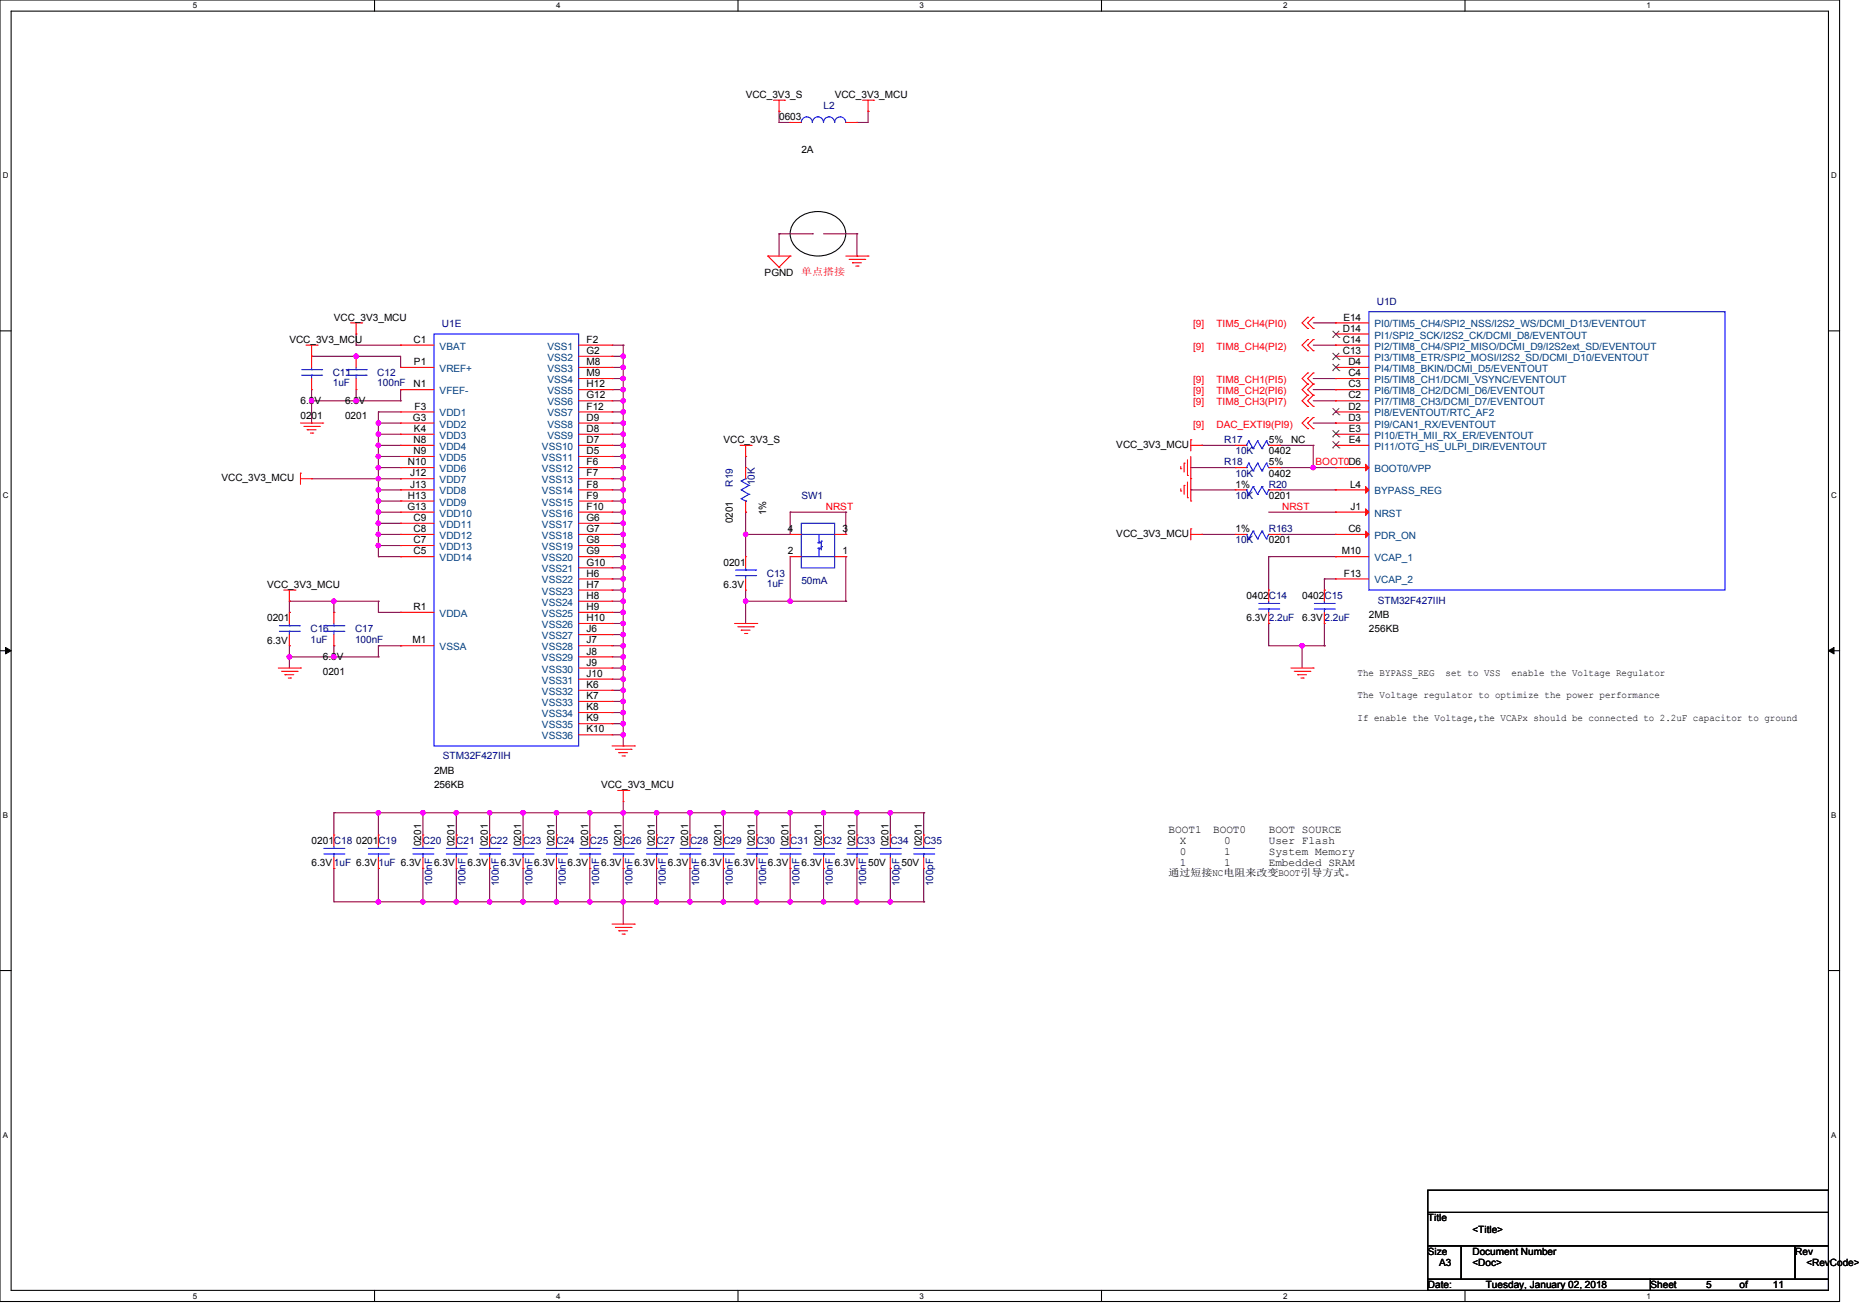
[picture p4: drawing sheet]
<svg xmlns="http://www.w3.org/2000/svg" width="297mm" height="210mm" viewBox="0 0 297 210" stroke-linecap="round" stroke-linejoin="round" font-family="sans-serif">
<path d="M0 0h293.9v207.8h-293.9zM1.8 1.8h290.3v204.3h-290.3z" fill="none" stroke="#000" stroke-width=".17"/>
<g fill="#fff">
<path d="M30.8 .2h.7v1.4h-.7z"/>
<path d="M30.8 206.2h.7v1.5h-.7z"/>
</g>
<path d="M59.8 0v1.8M59.8 206.1v1.7" fill="none" stroke="#000" stroke-width=".17"/>
<g fill="#fff">
<path d="M88.9 .2h.7v1.4h-.7z"/>
<path d="M88.9 206.2h.7v1.5h-.7z"/>
</g>
<path d="M117.9 0v1.8M117.9 206.1v1.7" fill="none" stroke="#000" stroke-width=".17"/>
<g fill="#fff">
<path d="M146.9 .2h.7v1.4h-.7z"/>
<path d="M146.9 206.2h.7v1.5h-.7z"/>
</g>
<path d="M176 0v1.8M176 206.1v1.7" fill="none" stroke="#000" stroke-width=".17"/>
<g fill="#fff">
<path d="M205 .2h.7v1.4h-.7z"/>
<path d="M205 206.2h.7v1.5h-.7z"/>
</g>
<path d="M234.1 0v1.8M234.1 206.1v1.7" fill="none" stroke="#000" stroke-width=".17"/>
<g fill="#fff">
<path d="M263.1 .2h.7v1.4h-.7z"/>
<path d="M263.1 206.2h.7v1.5h-.7z"/>
<path d="M.4 27.3h1v1.4h-1z"/>
<path d="M292.6 27.3h.9v1.4h-.9z"/>
<path d="M.4 78.4h1v1.4h-1z"/>
<path d="M292.6 78.4h.9v1.4h-.9z"/>
</g>
<path d="M0 52.8h1.8M292.1 52.8h1.8" fill="none" stroke="#000" stroke-width=".17"/>
<g fill="#fff">
<path d="M.4 129.4h.9v1.5h-.9z"/>
<path d="M292.6 129.4h.8v1.5h-.8z"/>
</g>
<path d="M0 103.9h1.8M292.1 103.9h1.8" fill="none" stroke="#000" stroke-width=".17"/>
<path d="M.9 103.4l.9 .5-.9 .5zM292.1 103.9l.9-.5v1z" fill="#000" stroke="#000" stroke-width=".16"/>
<g fill="#fff">
<path d="M.4 180.5h.9v1.4h-.9z"/>
<path d="M292.6 180.5h.8v1.4h-.8z"/>
</g>
<path d="M127 35.3a5 5 0 0 1 7.8 .7 3.3 3.3 0 0 1-2.4 4.6 4.9 4.9 0 0 1-5.8-1.9 2.95 2.95 0 0 1 .4-3.4zM0 155h1.8M292.1 155h1.8M228.1 190.1h64v3.5h-64zM228.1 193.6h64v5.4h-64zM228.1 199h5.3v5.3h-5.3zM233.4 199h53.4v5.3h-53.4zM286.8 199h5.3v5.3h-5.3zM228.1 204.3h35.6v1.8h-35.6zM263.7 204.3h28.4v1.8h-28.4z" fill="none" stroke="#000" stroke-width=".17"/>
<g fill="none" stroke="#800040" stroke-width=".17">
<path d="M124.5 17.8h.1M124.5 19.6h.1M124.5 17.8v1.8M124.5 19.6h1.7M136.9 19.6h.1M138.7 17.8h.1M138.7 17.8v1.8h-1.8M124.5 37.3h.1M124.5 37.3v3.6M124.5 37.3h5.3M129.8 37.3h.1M131.6 37.3h5.3"/>
<path d="M136.9 37.3h.1M136.9 37.3v3.6M49.8 56.9h14.2v1.8M56.9 55.1h.1M56.9 56.9h.1M56.9 53.3v1.8M56.9 55.1h7.1M64 55.1h.1M64 58.7h.1M97.8 55.1h1.8M97.8 56.9h1.8M97.8 58.7h1.8"/>
<path d="M99.6 55.1h.1M99.6 56.9h.1M99.6 58.7h.1M99.6 55.1v64M136.9 40.9h.1M209.8 55.1h3.6M209.8 51.6h3.6M213.4 55.1h.1M213.4 51.6h.1M49.8 67.6h.1M49.8 64h.1M49.8 76.5h14.2"/>
<path d="M49.8 62.2v5.4M49.8 64h14.2M56.9 64h.1M56.9 62.2v1.8M60.5 65.8h.1M60.5 67.6h.1M60.5 76.5h.1M60.5 78.2h.1M60.5 69.3h.1M60.5 71.1h.1M60.5 72.9h.1M60.5 74.7h.1"/>
<path d="M60.5 65.8h3.5M60.5 65.8v23.1M60.5 67.6h3.5M60.5 69.3h3.5M60.5 71.1h3.5M60.5 72.9h3.5M60.5 74.7h3.5M60.5 78.2h3.5M64 76.5h.1M64 62.2h.1M64 64h.1M64 62.2v1.8"/>
<path d="M97.8 65.8h1.8M97.8 76.5h1.8M97.8 67.6h1.8M97.8 69.3h1.8M97.8 71.1h1.8M97.8 72.9h1.8M97.8 74.7h1.8M97.8 78.2h1.8M97.8 64h1.8M97.8 60.5h1.8M97.8 62.2h1.8M99.6 60.5h.1"/>
<path d="M99.6 62.2h.1M99.6 64h.1M99.6 65.8h.1M99.6 67.6h.1M99.6 69.3h.1M99.6 71.1h.1M99.6 72.9h.1M99.6 74.7h.1M99.6 76.5h.1M99.6 78.2h.1M119.1 72.9h.1M119.1 72.9v1.8"/>
<path d="M190.2 78.2h.1M190.2 74.7h.1M190.2 74.7h7.2M190.2 78.2h7.2M192 71.1h.1M192 71.1h5.4M204.5 71.1h.1M204.5 71.1h5.3M204.5 74.7h8.9M204.5 78.2h8.9M209.8 74.7h.1M209.8 71.1h.1"/>
<path d="M209.8 67.6h3.6M209.8 64h3.6M209.8 60.5h3.6M209.8 62.2h3.6M209.8 71.1v3.6M213.4 78.2h.1M213.4 74.7h.1M213.4 67.6h.1M213.4 64h.1M213.4 62.2h.1M213.4 60.5h.1M46.2 96h.1"/>
<path d="M46.2 97.8h.1M46.2 96v1.8M46.2 96h14.3M53.3 96h.1M53.3 97.8h.1M53.3 96v1.8M60.5 80h.1M60.5 81.8h.1M60.5 83.6h.1M60.5 85.3h.1M60.5 87.1h.1M60.5 88.9h.1"/>
<path d="M60.5 96h.1M60.5 96v1.8h3.5M60.5 88.9h3.5M60.5 80h3.5M60.5 81.8h3.5M60.5 83.6h3.5M60.5 85.3h3.5M60.5 87.1h3.5M64 88.9h.1M64 97.8h.1M97.8 88.9h1.8M97.8 80h1.8"/>
<path d="M97.8 81.8h1.8M97.8 83.6h1.8M97.8 85.3h1.8M97.8 87.1h1.8M97.8 96h1.8M97.8 97.8h1.8M97.8 90.7h1.8M97.8 92.5h1.8M97.8 94.2h1.8M97.8 99.6h1.8M99.6 80h.1M99.6 81.8h.1"/>
<path d="M99.6 83.6h.1M99.6 85.3h.1M99.6 87.1h.1M99.6 88.9h.1M99.6 90.7h.1M99.6 92.5h.1M99.6 94.2h.1M99.6 96h.1M99.6 97.8h.1M99.6 99.6h.1M119.1 85.3h.1M119.1 81.8h.1"/>
<path d="M119.1 96h.1M119.1 96h16M119.1 81.8v7.1M119.1 94.2v5.4M126.2 81.8h.1M126.2 96h.1M126.2 81.8h8.9M126.2 81.8v3.5h-7.1M126.2 88.9v7.1M135.1 81.8h.1M135.1 85.3h.1M135.1 96h.1"/>
<path d="M135.1 88.9h.1M135.1 81.8v3.5M135.1 88.9v7.1M192 85.3h.1M192 85.3h5.4M202.7 99.6h.1M202.7 88.9h.1M202.7 88.9h10.7M202.7 81.8h10.7M202.7 99.6v3.5h8.9M202.7 88.9v5.3M204.5 85.3h8.9"/>
<path d="M211.6 92.5h.1M211.6 94.2h.1M211.6 92.5h1.8M211.6 92.5v1.7M211.6 99.6v3.5M213.4 88.9h.1M213.4 85.3h.1M213.4 81.8h.1M46.2 104.9h.1M46.2 103.1h.1M46.2 103.1v3.6M46.2 104.9h14.3"/>
<path d="M53.3 104.9h.1M53.3 103.1h.1M53.3 103.1v1.8M60.5 103.1h.1M60.5 104.9h.1M60.5 103.1v1.8M60.5 103.1h3.5M64 103.1h.1M97.8 104.9h1.8M97.8 103.1h1.8M97.8 101.3h1.8M97.8 106.7h1.8"/>
<path d="M97.8 108.5h1.8M97.8 110.2h1.8M97.8 112h1.8M97.8 113.8h1.8M97.8 115.6h1.8M97.8 117.3h1.8M99.6 101.3h.1M99.6 103.1h.1M99.6 104.9h.1M99.6 106.7h.1M99.6 108.5h.1M99.6 110.2h.1"/>
<path d="M99.6 112h.1M99.6 113.8h.1M99.6 115.6h.1M99.6 117.3h.1M99.6 119.1h.1M208 103.1h.1M208 103.1v3.6M211.6 103.1h.1M53.3 129.8h.1M53.3 138.7h.1M53.3 129.8v3.5M53.3 138.7v5.3h94.3"/>
<path d="M53.3 129.8h94.3M60.5 129.8h.1M60.5 138.7h.1M60.5 129.8v3.5M60.5 138.7v5.3M67.6 129.8h.1M67.6 138.7h.1M67.6 129.8v3.5M67.6 138.7v5.3M72.9 129.8h.1M72.9 133.3h.1M72.9 129.8v3.5"/>
<path d="M72.9 138.7v5.3M78.2 129.8h.1M78.2 138.7h.1M78.2 129.8v3.5M78.2 138.7v5.3M83.6 129.8h.1M83.6 138.7h.1M83.6 129.8v3.5M83.6 138.7v5.3M88.9 129.8h.1M88.9 138.7h.1M88.9 129.8v3.5"/>
<path d="M88.9 138.7v5.3M94.2 129.8h.1M94.2 138.7h.1M94.2 129.8v3.5M94.2 138.7v5.3M99.6 129.8h.1M99.6 133.3h.1M99.6 138.7h.1M99.6 128v5.3M99.6 138.7v8.9M104.9 129.8h.1M104.9 138.7h.1"/>
<path d="M104.9 129.8v3.5M104.9 138.7v5.3M110.2 129.8h.1M110.2 138.7h.1M110.2 129.8v3.5M110.2 138.7v5.3M115.6 129.8h.1M115.6 138.7h.1M115.6 129.8v3.5M115.6 138.7v5.3M120.9 129.8h.1M120.9 138.7h.1"/>
<path d="M120.9 129.8v3.5M120.9 138.7v5.3M126.2 129.8h.1M126.2 138.7h.1M126.2 129.8v3.5M126.2 138.7v5.3M131.6 129.8h.1M131.6 138.7h.1M131.6 129.8v3.5M131.6 138.7v5.3M136.9 129.8h.1M136.9 138.7h.1"/>
<path d="M136.9 129.8v3.5M136.9 138.7v5.3M142.2 138.7h.1M142.2 129.8h.1M142.2 129.8v3.5M142.2 138.7v5.3M147.6 129.8h.1M147.6 129.8v3.5M147.6 138.7v5.3M60.5 144h.1M67.6 144h.1M72.9 144h.1"/>
<path d="M78.2 144h.1M83.6 144h.1M88.9 144h.1M94.2 144h.1M99.6 144h.1M104.9 144h.1M110.2 144h.1M120.9 144h.1M126.2 144h.1M131.6 144h.1M136.9 144h.1M147.6 144h.1"/>
</g>
<g fill="#f0f" stroke="#f0f" stroke-width=".17">
<circle cx="56.9" cy="56.9" r=".35"/>
<circle cx="60.4" cy="67.6" r=".35"/>
<circle cx="60.4" cy="76.4" r=".35"/>
<circle cx="60.4" cy="69.3" r=".35"/>
<circle cx="60.4" cy="71.1" r=".35"/>
<circle cx="60.4" cy="72.9" r=".35"/>
<circle cx="60.4" cy="74.7" r=".35"/>
<circle cx="60.4" cy="78.2" r=".35"/>
<circle cx="60.4" cy="80" r=".35"/>
<circle cx="60.4" cy="81.8" r=".35"/>
<circle cx="60.4" cy="83.6" r=".35"/>
<circle cx="60.4" cy="85.3" r=".35"/>
<circle cx="60.4" cy="87.1" r=".35"/>
<circle cx="49.8" cy="64" r=".35"/>
<circle cx="56.9" cy="64" r=".35"/>
<circle cx="46.2" cy="104.9" r=".35"/>
<circle cx="53.3" cy="96" r=".35"/>
<circle cx="53.3" cy="104.9" r=".35"/>
<circle cx="99.6" cy="56.9" r=".35"/>
<circle cx="99.6" cy="58.7" r=".35"/>
<circle cx="99.6" cy="60.4" r=".35"/>
<circle cx="99.6" cy="62.2" r=".35"/>
<circle cx="99.6" cy="64" r=".35"/>
<circle cx="99.6" cy="65.8" r=".35"/>
<circle cx="99.6" cy="67.6" r=".35"/>
<circle cx="99.6" cy="69.3" r=".35"/>
<circle cx="99.6" cy="71.1" r=".35"/>
<circle cx="99.6" cy="72.9" r=".35"/>
<circle cx="99.6" cy="74.7" r=".35"/>
<circle cx="99.6" cy="76.4" r=".35"/>
<circle cx="99.6" cy="78.2" r=".35"/>
<circle cx="99.6" cy="80" r=".35"/>
<circle cx="99.6" cy="81.8" r=".35"/>
<circle cx="99.6" cy="83.6" r=".35"/>
<circle cx="99.6" cy="85.3" r=".35"/>
<circle cx="99.6" cy="87.1" r=".35"/>
<circle cx="99.6" cy="88.9" r=".35"/>
<circle cx="99.6" cy="90.7" r=".35"/>
<circle cx="99.6" cy="92.5" r=".35"/>
<circle cx="99.6" cy="94.2" r=".35"/>
<circle cx="99.6" cy="96" r=".35"/>
<circle cx="99.6" cy="97.8" r=".35"/>
<circle cx="99.6" cy="99.6" r=".35"/>
<circle cx="99.6" cy="101.3" r=".35"/>
<circle cx="99.6" cy="103.1" r=".35"/>
<circle cx="99.6" cy="104.9" r=".35"/>
<circle cx="99.6" cy="106.7" r=".35"/>
<circle cx="99.6" cy="108.5" r=".35"/>
<circle cx="99.6" cy="110.2" r=".35"/>
<circle cx="99.6" cy="112" r=".35"/>
<circle cx="99.6" cy="113.8" r=".35"/>
<circle cx="99.6" cy="115.6" r=".35"/>
<circle cx="99.6" cy="117.3" r=".35"/>
<circle cx="60.4" cy="144" r=".35"/>
<circle cx="60.4" cy="129.8" r=".35"/>
<circle cx="67.6" cy="129.8" r=".35"/>
<circle cx="72.9" cy="129.8" r=".35"/>
<circle cx="78.2" cy="129.8" r=".35"/>
<circle cx="83.6" cy="129.8" r=".35"/>
<circle cx="88.9" cy="129.8" r=".35"/>
<circle cx="94.2" cy="129.8" r=".35"/>
<circle cx="99.6" cy="129.8" r=".35"/>
<circle cx="104.9" cy="129.8" r=".35"/>
<circle cx="110.2" cy="129.8" r=".35"/>
<circle cx="115.6" cy="129.8" r=".35"/>
<circle cx="120.9" cy="129.8" r=".35"/>
<circle cx="126.2" cy="129.8" r=".35"/>
<circle cx="131.6" cy="129.8" r=".35"/>
<circle cx="67.6" cy="144" r=".35"/>
<circle cx="72.9" cy="144" r=".35"/>
<circle cx="78.2" cy="144" r=".35"/>
<circle cx="83.6" cy="144" r=".35"/>
<circle cx="88.9" cy="144" r=".35"/>
<circle cx="94.2" cy="144" r=".35"/>
<circle cx="142.2" cy="144" r=".35"/>
<circle cx="136.9" cy="129.8" r=".35"/>
<circle cx="142.2" cy="129.8" r=".35"/>
<circle cx="104.9" cy="144" r=".35"/>
<circle cx="115.6" cy="144" r=".35"/>
<circle cx="110.2" cy="144" r=".35"/>
<circle cx="120.9" cy="144" r=".35"/>
<circle cx="131.6" cy="144" r=".35"/>
<circle cx="126.2" cy="144" r=".35"/>
<circle cx="136.9" cy="144" r=".35"/>
<circle cx="99.6" cy="144" r=".35"/>
<circle cx="208" cy="103.1" r=".35"/>
<circle cx="209.8" cy="74.7" r=".35"/>
<circle cx="119.1" cy="85.3" r=".35"/>
<circle cx="119.1" cy="96" r=".35"/>
<circle cx="126.2" cy="96" r=".35"/>
</g>
<g fill="none" stroke="#f00" stroke-width=".17">
<path d="M123.6 16h1.7M124.5 17.8h.1M124.5 16v1.8M125.3 16h.1M126.2 19.6h.1M126.2 19.6h1.8M135.1 19.6h1.8M136.9 19.6h.1M137.8 16h1.8M138.7 17.8h.1M138.7 16v1.8M139.6 16h.1"/>
<path d="M48.9 55.1h1.8M49.8 56.9h.1M49.8 55.1v3.6M50.7 55.1h.1M56 51.6h1.8M56.9 53.3h.1M56.9 56.9h.1M56.9 51.6v1.7M56.9 56.9v1.8M57.8 51.6h.1M64 55.1h.1M64 58.7h.1"/>
<path d="M64 55.1h5.3M64 58.7h5.3M92.5 55.1h5.3M92.5 58.7h5.3M92.5 56.9h5.3M97.8 55.1h.1M97.8 56.9h.1M97.8 58.7h.1M122.7 40.9h.1M122.7 40.9h3.5M122.7 40.9l1.8 1.8M124.5 42.7h.1"/>
<path d="M126.2 40.9h.1M126.2 40.9l-1.7 1.8M135.1 40.9h3.6M135.7 41.4h2.5M136.2 42h.1M136.2 42h1.4M136.7 42.5h.4M137.1 42.5h.1M138.2 41.4h.1M138.7 40.9h.1M208.9 59.6h.1M208.9 54.2h.1"/>
<path d="M208.9 56h.1M208.9 50.7h.1M208.9 52.5h.1M208.9 59.6l-.9 .9 .9 .8M208.9 54.2l-.9 .9 .9 .9M208.9 50.7l-.9 .9 .9 .9M209.8 59.6h.1M209.8 54.2h.1M209.8 56h.1M209.8 50.7h.1M209.8 52.5h.1M209.8 59.6l-.9 .9 .9 .8"/>
<path d="M209.8 54.2l-.9 .9 .9 .9M209.8 50.7l-.9 .9 .9 .9M213.4 51.6h.1M213.4 53.3h.1M213.4 55.1h.1M213.4 56.9h.1M213.4 58.7h.1M213.4 51.6h5.3M213.4 55.1h5.3M213.4 58.7h5.3M213.4 56.9h5.3M213.4 53.3h5.3"/>
<path d="M48 75.6h.1M48 76.5h1.8M48 75.6v1.7M48 67.6h3.6M48.5 68.1h2.5M49.1 68.6h.1M49.1 68.6h1.4M49.6 69.2h.4M49.8 76.5h.1M49.8 62.2h.1M49.8 60.5v1.7M50 69.2h.1"/>
<path d="M51 68.1h.1M51.6 67.6h.1M56.9 62.2h.1M56.9 60.5v1.7M64 62.2h.1M64 65.8h.1M64 67.6h.1M64 69.3h.1M64 71.1h.1M64 72.9h.1M64 74.7h.1M64 76.5h.1"/>
<path d="M64 78.2h.1M64 76.5h5.3M64 67.6h5.3M64 71.1h5.3M64 74.7h5.3M64 62.2h5.3M64 65.8h5.3M64 69.3h5.3M64 72.9h5.3M64 78.2h5.3M92.5 76.5h5.3M92.5 67.6h5.3"/>
<path d="M92.5 71.1h5.3M92.5 74.7h5.3M92.5 62.2h5.3M92.5 65.8h5.3M92.5 69.3h5.3M92.5 72.9h5.3M92.5 78.2h5.3M92.5 60.5h5.3M92.5 64h5.3M97.8 60.5h.1M97.8 62.2h.1M97.8 64h.1"/>
<path d="M97.8 65.8h.1M97.8 67.6h.1M97.8 69.3h.1M97.8 71.1h.1M97.8 72.9h.1M97.8 74.7h.1M97.8 76.5h.1M97.8 78.2h.1M118.2 71.1h1.8M119.1 72.9h.1M119.1 74.7h.1M119.1 71.1v1.8"/>
<path d="M119.1 74.7v1.8M120 71.1h.1M188.6 78.4h.1M188.6 74.9h.1M188.6 74.5v.4M188.6 78.1v.3M189.2 77.5h.1M189.2 74h.1M189.2 74v1.4M189.2 77.5v1.4M189.7 79.5h.1M189.7 75.9h.1"/>
<path d="M189.7 73.4v2.5M189.7 77v2.5M190.2 76.5h.1M190.2 70.2h.1M190.2 70.2v1.8M190.2 72.9v7.1M190.2 71.1h1.8M192 71.1h.1M197.4 74.7h.1M197.4 71.1h.1M197.4 78.2h.1M197.4 71.1h1.7"/>
<path d="M197.4 74.7h1.7M197.4 78.2h1.7M202.7 71.1h1.8M202.7 74.7h1.8M202.7 78.2h1.8M204.5 74.7h.1M204.5 71.1h.1M204.5 78.2h.1M208.9 66.7h.1M208.9 68.5h.1M208.9 63.1h.1M208.9 64.9h.1"/>
<path d="M208.9 61.3h.1M208.9 66.7l-.9 .9 .9 .9M208.9 63.1l-.9 .9 .9 .9M208.9 61.3l-.9 .9 .9 .9M209.8 66.7h.1M209.8 68.5h.1M209.8 63.1h.1M209.8 64.9h.1M209.8 61.3h.1M209.8 66.7l-.9 .9 .9 .9M209.8 63.1l-.9 .9 .9 .9M209.8 61.3l-.9 .9 .9 .9"/>
<path d="M213.4 60.5h.1M213.4 62.2h.1M213.4 64h.1M213.4 65.8h.1M213.4 67.6h.1M213.4 69.3h.1M213.4 71.1h.1M213.4 74.7h.1M213.4 78.2h.1M213.4 67.6h5.3M213.4 71.1h5.3M213.4 74.7h5.3"/>
<path d="M213.4 62.2h5.3M213.4 65.8h5.3M213.4 69.3h5.3M213.4 78.2h5.3M213.4 60.5h5.3M213.4 64h5.3M45.3 94.2h1.8M46.2 96h.1M46.2 97.8h.1M46.2 94.2v1.8M46.2 97.8v1.8M47.1 94.2h.1"/>
<path d="M53.3 97.8h.1M53.3 97.8v1.8M64 80h.1M64 81.8h.1M64 83.6h.1M64 85.3h.1M64 87.1h.1M64 88.9h.1M64 97.8h.1M64 85.3h5.3M64 88.9h5.3M64 80h5.3"/>
<path d="M64 81.8h5.3M64 83.6h5.3M64 87.1h5.3M64 97.8h5.3M92.5 94.2h5.3M92.5 85.3h5.3M92.5 99.6h5.3M92.5 88.9h5.3M92.5 80h5.3M92.5 81.8h5.3M92.5 83.6h5.3M92.5 87.1h5.3"/>
<path d="M92.5 97.8h5.3M92.5 90.7h5.3M92.5 92.5h5.3M92.5 96h5.3M97.8 80h.1M97.8 81.8h.1M97.8 83.6h.1M97.8 85.3h.1M97.8 87.1h.1M97.8 88.9h.1M97.8 90.7h.1M97.8 92.5h.1"/>
<path d="M97.8 94.2h.1M97.8 96h.1M97.8 97.8h.1M97.8 99.6h.1M117.3 99.6h3.6M119.1 81.8h.1M119.1 88.9h.1M119.1 94.2h.1M119.1 80v1.8M119.1 88.9v1.8M119.1 92.5v1.7M120.9 99.6h.1"/>
<path d="M126.2 88.9h.1M126.2 85.3h.1M126.2 85.3h1.8M126.2 88.9h1.8M133.3 85.3h1.8M133.3 88.9h1.8M135.1 88.9h.1M135.1 85.3h.1M190.2 84.5h.1M190.2 80h.1M190.2 85.3h1.8M190.2 84.5v1.7"/>
<path d="M192 85.3h.1M197.4 85.3h.1M197.4 85.3h1.7M202.7 94.2h.1M202.7 99.6h.1M202.7 85.3h1.8M202.7 94.2v1.8M202.7 97.8v1.8M204.5 85.3h.1M211.6 94.2h.1M211.6 99.6h.1M211.6 94.2v1.8"/>
<path d="M211.6 97.8v1.8M213.4 81.8h.1M213.4 85.3h.1M213.4 88.9h.1M213.4 92.5h.1M213.4 85.3h5.3M213.4 88.9h5.3M213.4 81.8h5.3M213.4 92.5h5.3M44.4 106.7h3.6M45 107.2h2.5M45.5 107.7h.1"/>
<path d="M45.5 107.7h1.4M46 108.3h.4M46.2 103.1h.1M46.2 101.3v1.8M46.4 108.3h.1M47.5 107.2h.1M48 106.7h.1M53.3 103.1h.1M53.3 101.3v1.8M64 103.1h.1M64 103.1h5.3M92.5 106.7h5.3"/>
<path d="M92.5 103.1h5.3M92.5 101.3h5.3M92.5 104.9h5.3M92.5 108.5h5.3M92.5 110.2h5.3M92.5 112h5.3M92.5 113.8h5.3M92.5 115.6h5.3M92.5 117.3h5.3M97.8 101.3h.1M97.8 103.1h.1M97.8 104.9h.1"/>
<path d="M97.8 106.7h.1M97.8 108.5h.1M97.8 110.2h.1M97.8 112h.1M97.8 113.8h.1M97.8 115.6h.1M97.8 117.3h.1M97.8 119.1h3.5M98.3 119.7h2.5M100.8 119.7h.1M101.3 119.1h.1M117.9 100.1h2.5"/>
<path d="M118.4 100.6h.1M118.4 100.6h1.4M118.9 101.2h.4M119.3 101.2h.1M120.4 100.1h.1M206.2 106.7h3.6M206.8 107.2h2.5M207.3 107.7h.1M207.3 107.7h1.4M207.8 108.3h.4M208.2 108.3h.1M209.3 107.2h.1"/>
<path d="M209.8 106.7h.1M53.3 133.3h.1M53.3 138.7h.1M53.3 133.3v1.8M53.3 136.9v1.8M60.5 133.3h.1M60.5 138.7h.1M60.5 133.3v1.8M60.5 136.9v1.8M67.6 133.3h.1M67.6 138.7h.1M67.6 133.3v1.8"/>
<path d="M67.6 136.9v1.8M72.9 133.3h.1M72.9 138.7h.1M72.9 133.3v1.8M72.9 136.9v1.8M78.2 133.3h.1M78.2 138.7h.1M78.2 133.3v1.8M78.2 136.9v1.8M83.6 133.3h.1M83.6 138.7h.1M83.6 133.3v1.8"/>
<path d="M83.6 136.9v1.8M88.9 133.3h.1M88.9 138.7h.1M88.9 133.3v1.8M88.9 136.9v1.8M94.2 133.3h.1M94.2 138.7h.1M94.2 133.3v1.8M94.2 136.9v1.8M98.7 126.2h1.8M98.9 120.2h.1M98.9 120.2h1.4"/>
<path d="M99.4 120.7h.3M99.6 128h.1M99.6 133.3h.1M99.6 138.7h.1M99.6 126.2v1.8M99.6 133.3v1.8M99.6 136.9v1.8M99.7 120.7h.1M100.5 126.2h.1M104.9 133.3h.1M104.9 138.7h.1M104.9 133.3v1.8"/>
<path d="M104.9 136.9v1.8M110.2 133.3h.1M110.2 138.7h.1M110.2 133.3v1.8M110.2 136.9v1.8M115.6 133.3h.1M115.6 138.7h.1M115.6 133.3v1.8M115.6 136.9v1.8M120.9 133.3h.1M120.9 138.7h.1M120.9 133.3v1.8"/>
<path d="M120.9 136.9v1.8M126.2 133.3h.1M126.2 138.7h.1M126.2 133.3v1.8M126.2 136.9v1.8M131.6 133.3h.1M131.6 138.7h.1M131.6 133.3v1.8M131.6 136.9v1.8M136.9 133.3h.1M136.9 138.7h.1M136.9 133.3v1.8"/>
<path d="M136.9 136.9v1.8M142.2 133.3h.1M142.2 138.7h.1M142.2 133.3v1.8M142.2 136.9v1.8M147.6 133.3h.1M147.6 138.7h.1M147.6 133.3v1.8M147.6 136.9v1.8M97.8 147.6h3.5M98.3 148.1h2.5M98.9 148.6h.1"/>
<path d="M98.9 148.6h1.4M99.4 149.2h.3M99.7 149.2h.1M100.8 148.1h.1M101.3 147.6h.1"/>
</g>
<g fill="none" stroke="#00f" stroke-width=".17">
<path d="M128 19.6a.88 .88 0 0 1 .9-.9 .88 .88 0 0 1 .9 .9M129.8 19.6a.88 .88 0 0 1 .9-.9 .88 .88 0 0 1 .9 .9 .88 .88 0 0 1 .9-.9 .88 .88 0 0 1 .8 .9M133.3 19.6a.88 .88 0 0 1 .9-.9 .88 .88 0 0 1 .9 .9M48.2 59.9h3.2M48.2 59h3.2M49.8 59h.1M49.8 59.9h.1M49.8 58.7v.3M49.8 59.9v.6M51.4 59.9h.1M51.4 59h.1M55.3 59.9h3.2"/>
<path d="M55.3 59h3.2M56.9 59h.1M56.9 59.9h.1M56.9 58.7v.3M56.9 59.9v.6M58.5 59.9h.1M58.5 59h.1M69.3 53.3h23.2v65.8h-23.2zM218.7 49.8h56.9v44.4h-56.9zM118.4 79.7h.1M118.4 78.2h.1M118.4 76.8h.1"/>
<path d="M118.4 79.7l.7 .3M118.4 78.2l1.3 .7M118.4 76.8l1.3 .7M119.1 76.5h.1M119.1 76.5l-.7 .3M119.7 78.9h.1M119.7 77.5h.1M119.7 78.9l-1.3 .8M119.7 77.5l-1.3 .7M199.1 74.7h.1M199.1 71.1h.1M199.1 78.2h.1"/>
<path d="M199.1 78.2l.4 .7M199.5 74h.1M199.5 70.4h.1M199.5 78.9h.1M199.5 74l.7 1.2M199.5 74l-.4 .7M199.5 70.4l.7 1.2M199.5 70.4l-.4 .7M200.2 75.2h.1M200.2 71.6h.1M200.2 77.7h.1M200.2 77.7l.7 1.2"/>
<path d="M200.2 77.7l-.7 1.2M200.9 74h.1M200.9 70.4h.1M200.9 78.9h.1M200.9 74l.7 1.2M200.9 74l-.7 1.2M200.9 70.4l.7 1.2M200.9 70.4l-.7 1.2M201.6 75.2h.1M201.6 71.6h.1M201.6 77.7h.1M201.6 77.7l.7 1.2"/>
<path d="M201.6 77.7l-.7 1.2M202.3 74h.1M202.3 70.4h.1M202.3 78.9h.1M202.3 74l.4 .7M202.3 74l-.7 1.2M202.3 70.4l.4 .7M202.3 70.4l-.7 1.2M202.7 74.7h.1M202.7 71.1h.1M202.7 78.2h.1M202.7 78.2l-.4 .7"/>
<path d="M44.6 99.9h3.2M46.2 99.9h.1M46.2 99.6v.3M47.8 99.9h.1M51.7 99.9h3.2M53.3 99.9h.1M53.3 99.6v.3M54.9 99.9h.1M117.5 91.9h3.2M117.5 91h3.2M119.1 80h.1M119.1 91h.1"/>
<path d="M119.1 91.9h.1M119.1 90.7v.3M119.1 91.9v.6M120.7 91.9h.1M120.7 91h.1M128 83.6h5.3v7.1h-5.3zM128 88.9h.1M128 85.3h.1M128 88.9h5.3M128 85.3h5.3M130.7 87.5l.3 .1h-.1zM130.7 86.6l.3 .1-.1 .1z"/>
<path d="M130.9 87.7h.1M130.9 86.6h.1M130.9 85.3v1.3M130.9 87.7v1.2M131.2 86.4h.1M131.2 87.3h.1M131.2 86.4v1.4M131.2 87.3h.2M199.1 85.3h.1M199.1 85.3l.4 .8M199.5 86.1h.1M200.2 84.8h.1"/>
<path d="M200.2 84.8l.7 1.3M200.2 84.8l-.7 1.3M200.9 86.1h.1M201.1 97.3h3.2M201.1 96.4h3.2M201.6 84.8h.1M201.6 84.8l.7 1.3M201.6 84.8l-.7 1.3M202.3 86.1h.1M202.7 85.3h.1M202.7 96.4h.1M202.7 97.3h.1"/>
<path d="M202.7 85.3l-.4 .8M202.7 96v.4M202.7 97.3v.5M204.3 97.3h.1M204.3 96.4h.1M210 97.3h3.2M210 96.4h3.2M211.6 96.4h.1M211.6 97.3h.1M211.6 96v.4M211.6 97.3v.5M213.2 97.3h.1"/>
<path d="M213.2 96.4h.1M44.6 100.8h3.2M46.2 100.8h.1M46.2 100.8v.5M47.8 100.8h.1M51.7 100.8h3.2M53.3 100.8h.1M53.3 100.8v.5M54.9 100.8h.1M51.7 136.4h3.2M51.7 135.5h3.2M53.3 135.5h.1"/>
<path d="M53.3 136.4h.1M53.3 135.1v.4M53.3 136.4v.5M54.9 136.4h.1M54.9 135.5h.1M58.9 136.4h3.2M58.9 135.5h3.2M60.5 135.5h.1M60.5 136.4h.1M60.5 135.1v.4M60.5 136.4v.5M62.1 136.4h.1"/>
<path d="M62.1 135.5h.1M66 136.4h3.2M66 135.5h3.2M67.6 135.5h.1M67.6 136.4h.1M67.6 135.1v.4M67.6 136.4v.5M69.2 136.4h.1M69.2 135.5h.1M71.3 136.4h3.2M71.3 135.5h3.2M72.9 135.5h.1"/>
<path d="M72.9 136.4h.1M72.9 135.1v.4M72.9 136.4v.5M74.5 136.4h.1M74.5 135.5h.1M76.6 136.4h3.2M76.6 135.5h3.2M78.2 135.5h.1M78.2 136.4h.1M78.2 135.1v.4M78.2 136.4v.5M79.8 136.4h.1"/>
<path d="M79.8 135.5h.1M82 136.4h3.2M82 135.5h3.2M83.6 135.5h.1M83.6 136.4h.1M83.6 135.1v.4M83.6 136.4v.5M85.2 136.4h.1M85.2 135.5h.1M87.3 136.4h3.2M87.3 135.5h3.2M88.9 135.5h.1"/>
<path d="M88.9 136.4h.1M88.9 135.1v.4M88.9 136.4v.5M90.5 136.4h.1M90.5 135.5h.1M92.6 136.4h3.2M92.6 135.5h3.2M94.2 135.5h.1M94.2 136.4h.1M94.2 135.1v.4M94.2 136.4v.5M95.8 136.4h.1"/>
<path d="M95.8 135.5h.1M98 136.4h3.2M98 135.5h3.2M99.6 135.5h.1M99.6 136.4h.1M99.6 135.1v.4M99.6 136.4v.5M101.2 136.4h.1M101.2 135.5h.1M103.3 136.4h3.2M103.3 135.5h3.2M104.9 135.5h.1"/>
<path d="M104.9 136.4h.1M104.9 135.1v.4M104.9 136.4v.5M106.5 136.4h.1M106.5 135.5h.1M108.6 136.4h3.2M108.6 135.5h3.2M110.2 135.5h.1M110.2 136.4h.1M110.2 135.1v.4M110.2 136.4v.5M111.8 136.4h.1"/>
<path d="M111.8 135.5h.1M114 136.4h3.2M114 135.5h3.2M115.6 135.5h.1M115.6 136.4h.1M115.6 135.1v.4M115.6 136.4v.5M117.2 136.4h.1M117.2 135.5h.1M119.3 136.4h3.2M119.3 135.5h3.2M120.9 135.5h.1"/>
<path d="M120.9 136.4h.1M120.9 135.1v.4M120.9 136.4v.5M122.5 136.4h.1M122.5 135.5h.1M124.6 136.4h3.2M124.6 135.5h3.2M126.2 135.5h.1M126.2 136.4h.1M126.2 135.1v.4M126.2 136.4v.5M127.8 136.4h.1"/>
<path d="M127.8 135.5h.1M130 136.4h3.2M130 135.5h3.2M131.6 135.5h.1M131.6 136.4h.1M131.6 135.1v.4M131.6 136.4v.5M133.2 136.4h.1M133.2 135.5h.1M135.3 136.4h3.2M135.3 135.5h3.2M136.9 135.5h.1"/>
<path d="M136.9 136.4h.1M136.9 135.1v.4M136.9 136.4v.5M138.5 136.4h.1M138.5 135.5h.1M140.6 136.4h3.2M140.6 135.5h3.2M142.2 135.5h.1M142.2 136.4h.1M142.2 135.1v.4M142.2 136.4v.5M143.8 136.4h.1"/>
<path d="M143.8 135.5h.1M146 136.4h3.2M146 135.5h3.2M147.6 135.5h.1M147.6 136.4h.1M147.6 135.1v.4M147.6 136.4v.5M149.2 136.4h.1M149.2 135.5h.1"/>
</g>
<g fill="none" stroke="#804000" stroke-width=".16">
<path d="M212.9 53.9h.1M212.9 57.4h.1M212.9 59.2h.1M212.9 52.8l1.1 1.1M212.9 56.4l1.1 1M212.9 58.1l1.1 1.1M214 53.9h.1M214 57.4h.1M214 59.2h.1M214 52.8l-1.1 1.1M214 56.4l-1.1 1M214 58.1l-1.1 1.1"/>
<path d="M212.9 66.2h.1M212.9 69.8h.1M212.9 71.5h.1M212.9 65.2l1.1 1M212.9 68.7l1.1 1.1M212.9 70.5l1.1 1M214 66.2h.1M214 69.8h.1M214 71.5h.1M214 65.2l-1.1 1M214 68.7l-1.1 1.1M214 70.5l-1.1 1"/>
</g>
<g fill="#f00" stroke="#f00" stroke-width=".17">
<path d="M218.2 74.1l.5 .6-.5 .5z"/>
<path d="M218.2 77.7l.5 .5-.5 .6z"/>
<path d="M218.2 81.3l.5 .5-.5 .5z"/>
<path d="M218.2 84.8l.5 .5-.5 .6z"/>
</g>
<g font-size="1.8">
<text x="186.7" y="133">BOOT1</text>
<text x="188.5" y="134.8">X</text>
<text x="188.5" y="136.5">0</text>
<text x="193.8" y="133">BOOT0</text>
<text x="195.6" y="134.8">0</text>
<text x="195.6" y="136.5">1</text>
<text x="202.7" y="133">BOOT SOURCE</text>
<text x="202.7" y="134.8">User Flash</text>
<text x="202.7" y="136.5">System Memory</text>
<text x="188.5" y="138.3">1</text>
<text x="195.6" y="138.3">1</text>
<text x="202.7" y="138.3">Embedded SRAM</text>
</g>
<g font-size="1.6">
<text x="119.1" y="15.7">VCC_3V3_S</text>
<text x="133.4" y="15.7">VCC_3V3_MCU</text>
<text x="124.5" y="19.2">0603</text>
<text x="128" y="24.4">2A</text>
<text x="122.2" y="44.1">PGND</text>
<text x="53.3" y="51.2">VCC_3V3_MCU</text>
<text x="214.5" y="53">D14</text>
<text x="214.6" y="51.2">E14</text>
<text x="46.2" y="54.8">VCC_3V3_MCU</text>
<text x="66.1" y="54.7">C1</text>
<text x="66.1" y="58.3">P1</text>
<text x="93.7" y="54.7">F2</text>
<text x="93.7" y="56.5">G2</text>
<text x="93.7" y="58.3">M8</text>
<text x="214.5" y="54.7">C14</text>
<text x="214.5" y="56.5">C13</text>
<text x="215.4" y="58.3">D4</text>
<text x="48" y="64.6">6.3V</text>
<text x="55.1" y="64.6">6.3V</text>
<text x="66.1" y="61.9">N1</text>
<text x="66.2" y="65.4">F3</text>
<text x="93.7" y="60.1">M9</text>
<text x="93.7" y="61.9">H12</text>
<text x="93.7" y="63.6">G12</text>
<text x="93.7" y="65.4">F12</text>
<text x="215.4" y="60.1">C4</text>
<text x="215.4" y="61.9">C3</text>
<text x="215.4" y="63.6">C2</text>
<text x="215.4" y="65.4">D2</text>
<text x="48" y="66.9">0201</text>
<text x="55.1" y="66.9">0201</text>
<text x="66" y="67.2">G3</text>
<text x="66.1" y="70.7">N8</text>
<text x="66.1" y="69">K4</text>
<text x="93.7" y="67.2">D9</text>
<text x="93.7" y="69">D8</text>
<text x="93.7" y="70.7">D7</text>
<text x="115.6" y="70.8">VCC_3V3_S</text>
<text x="178.3" y="71.5">VCC_3V3_MCU</text>
<text x="202.7" y="70.8">5%</text>
<text x="206.3" y="70.8">NC</text>
<text x="215.4" y="67.2">D3</text>
<text x="215.5" y="69">E3</text>
<text x="215.5" y="70.7">E4</text>
<text x="35.4" y="76.8">VCC_3V3_MCU</text>
<text x="65.2" y="74.3">N10</text>
<text x="65.5" y="76.1">J12</text>
<text x="65.5" y="77.9">J13</text>
<text x="66.1" y="72.5">N9</text>
<text x="93.7" y="72.5">D5</text>
<text x="93.7" y="74.3">F6</text>
<text x="93.7" y="76.1">F7</text>
<text x="93.7" y="77.9">F8</text>
<text x="197.4" y="77.9">1%</text>
<text x="202.7" y="76.1">0402</text>
<text x="202.7" y="74.3">5%</text>
<text x="202.7" y="72.6">0402</text>
<text x="215.7" y="77.9">L4</text>
<text x="65.1" y="81.4">G13</text>
<text x="65.2" y="79.6">H13</text>
<text x="66.1" y="83.2">C9</text>
<text x="93.7" y="79.6">F9</text>
<text x="93.7" y="81.4">F10</text>
<text x="93.7" y="83.2">G6</text>
<text x="117.1" y="83.6" transform="rotate(-90 117.1 83.6)">0201</text>
<text x="122.4" y="82.3" transform="rotate(-90 122.4 82.3)">1%</text>
<text x="202.7" y="79.7">0201</text>
<text x="215.8" y="81.4">J1</text>
<text x="66.1" y="85">C8</text>
<text x="66.1" y="86.8">C7</text>
<text x="66.1" y="88.5">C5</text>
<text x="93.7" y="85">G7</text>
<text x="93.7" y="86.8">G8</text>
<text x="93.7" y="88.5">G9</text>
<text x="125.9" y="88.5">2</text>
<text x="125.9" y="85">4</text>
<text x="134.6" y="88.5">1</text>
<text x="134.6" y="85">3</text>
<text x="178.3" y="85.7">VCC_3V3_MCU</text>
<text x="197.4" y="85">1%</text>
<text x="202.7" y="86.8">0201</text>
<text x="214.4" y="88.5">M10</text>
<text x="215.4" y="85">C6</text>
<text x="42.7" y="93.9">VCC_3V3_MCU</text>
<text x="93.7" y="90.3">G10</text>
<text x="93.7" y="92.1">H6</text>
<text x="93.7" y="93.9">H7</text>
<text x="93.7" y="95.6">H8</text>
<text x="115.6" y="93.9">6.3V</text>
<text x="115.6" y="90.3">0201</text>
<text x="199.2" y="95.7">0402C14</text>
<text x="208" y="95.7">0402C15</text>
<text x="214.7" y="92.1">F13</text>
<text x="42.7" y="99.2">0201</text>
<text x="66.1" y="97.4">R1</text>
<text x="93.7" y="97.4">H9</text>
<text x="93.7" y="99.2">H10</text>
<text x="93.7" y="101">J6</text>
<text x="199.2" y="99.2">6.3V2.2uF</text>
<text x="208" y="99.2">6.3V2.2uF</text>
<text x="218.7" y="98.7">2MB</text>
<text x="218.7" y="101">256KB</text>
<text x="42.7" y="102.8">6.3V</text>
<text x="51.6" y="105.5">6.3V</text>
<text x="51.6" y="107.8">0201</text>
<text x="65.9" y="102.8">M1</text>
<text x="93.7" y="102.8">J7</text>
<text x="93.7" y="104.5">J8</text>
<text x="93.7" y="106.3">J9</text>
<text x="216.9" y="107.9">The BYPASS_REG</text>
<text x="231" y="107.9">set to VSS</text>
<text x="241.5" y="107.9">enable the Voltage Regulator</text>
<text x="93.7" y="108.1">J10</text>
<text x="93.7" y="109.9">K6</text>
<text x="93.7" y="111.6">K7</text>
<text x="93.7" y="113.4">K8</text>
<text x="216.9" y="111.5">The Voltage regulator to optimize the power performance</text>
<text x="93.7" y="115.2">K9</text>
<text x="93.7" y="117">K10</text>
<text x="216.9" y="115.1">If enable the Voltage,the VCAPx should be connected to 2.2uF capacitor to ground</text>
<text x="69.3" y="123.6">2MB</text>
<text x="69.3" y="125.9">256KB</text>
<text x="96" y="125.9">VCC_3V3_MCU</text>
<text x="49.8" y="134.8">0201C18</text>
<text x="56.9" y="134.8">0201C19</text>
<text x="67.3" y="135.1" transform="rotate(-90 67.3 135.1)">0201</text>
<text x="72.6" y="135.1" transform="rotate(-90 72.6 135.1)">0201</text>
<text x="77.9" y="135.1" transform="rotate(-90 77.9 135.1)">0201</text>
<text x="83.3" y="135.1" transform="rotate(-90 83.3 135.1)">0201</text>
<text x="88.6" y="135.1" transform="rotate(-90 88.6 135.1)">0201</text>
<text x="93.9" y="135.1" transform="rotate(-90 93.9 135.1)">0201</text>
<text x="99.3" y="135.1" transform="rotate(-90 99.3 135.1)">0201</text>
<text x="104.6" y="135.1" transform="rotate(-90 104.6 135.1)">0201</text>
<text x="109.9" y="135.1" transform="rotate(-90 109.9 135.1)">0201</text>
<text x="115.3" y="135.1" transform="rotate(-90 115.3 135.1)">0201</text>
<text x="120.6" y="135.1" transform="rotate(-90 120.6 135.1)">0201</text>
<text x="126" y="135.1" transform="rotate(-90 126 135.1)">0201</text>
<text x="131.3" y="135.1" transform="rotate(-90 131.3 135.1)">0201</text>
<text x="136.6" y="135.1" transform="rotate(-90 136.6 135.1)">0201</text>
<text x="142" y="135.1" transform="rotate(-90 142 135.1)">0201</text>
<text x="147.3" y="135.1" transform="rotate(-90 147.3 135.1)">0201</text>
<text x="49.8" y="138.3">6.3V1uF 6.3V1uF 6.3V</text>
<text x="69.3" y="138.3">6.3V</text>
<text x="74.7" y="138.3">6.3V</text>
<text x="80" y="138.3">6.3V</text>
<text x="85.4" y="138.3">6.3V</text>
<text x="90.7" y="138.3">6.3V</text>
<text x="96" y="138.3">6.3V</text>
<text x="101.4" y="138.3">6.3V</text>
<text x="106.7" y="138.3">6.3V</text>
<text x="112" y="138.3">6.3V</text>
<text x="117.4" y="138.3">6.3V</text>
<text x="122.7" y="138.3">6.3V</text>
<text x="128" y="138.3">6.3V</text>
<text x="133.4" y="138.3">6.3V</text>
<text x="138.7" y="138.3">50V</text>
<text x="144" y="138.3">50V</text>
<text x="186.7" y="140">通过短接NC电阻来改变BOOT引导方式。</text>
<text x="228.1" y="195.1">Title</text>
<text x="235.2" y="196.8">&lt;Title&gt;</text>
<text x="228.1" y="200.4">Size</text>
<text x="229.9" y="202.2">A3</text>
<text x="235.2" y="200.4">Document Number</text>
<text x="235.2" y="202.2">&lt;Doc&gt;</text>
<text x="286.8" y="200.4">Rev</text>
<text x="288.6" y="202.2">&lt;RevCode&gt;</text>
<text x="228.1" y="205.7">Date:</text>
<text x="237.4" y="205.7">Tuesday, January 02, 2018</text>
<text x="263.7" y="205.7">Sheet</text>
<text x="272.6" y="205.7">5</text>
<text x="277.9" y="205.7">of</text>
<text x="283.3" y="205.7">11</text>
</g>
<g font-size="1.6" fill="#000080">
<text x="131.6" y="17.4">L2</text>
<text x="70.6" y="52.3">U1E</text>
<text x="220" y="48.7">U1D</text>
<text x="53.2" y="60.1">C11</text>
<text x="53.2" y="61.7">1uF</text>
<text x="60.3" y="60.1">C12</text>
<text x="60.3" y="61.7">100nF</text>
<text x="195.6" y="70.8">R17</text>
<text x="117.1" y="77.7" transform="rotate(-90 117.1 77.7)">R19</text>
<text x="120.6" y="77.5" transform="rotate(-90 120.6 77.5)">10K</text>
<text x="195.6" y="74.3">R18</text>
<text x="197.4" y="76.1">10K</text>
<text x="197.4" y="72.6">10K</text>
<text x="202.7" y="77.9">R20</text>
<text x="128" y="79.7">SW1</text>
<text x="197.4" y="79.7">10K</text>
<text x="197.4" y="86.8">10K</text>
<text x="202.7" y="85">R163</text>
<text x="122.5" y="92.1">C13</text>
<text x="122.5" y="93.7">1uF</text>
<text x="128" y="93.2">50mA</text>
<text x="49.6" y="101">C16</text>
<text x="56.7" y="101">C17</text>
<text x="220.1" y="96.4">STM32F427IIH</text>
<text x="49.6" y="102.6">1uF</text>
<text x="56.7" y="102.6">100nF</text>
<text x="70.8" y="121.3">STM32F427IIH</text>
<text x="67.6" y="134.8">C20</text>
<text x="72.9" y="134.8">C21</text>
<text x="78.2" y="134.8">C22</text>
<text x="83.6" y="134.8">C23</text>
<text x="88.9" y="134.8">C24</text>
<text x="94.2" y="134.8">C25</text>
<text x="99.6" y="134.8">C26</text>
<text x="104.9" y="134.8">C27</text>
<text x="110.2" y="134.8">C28</text>
<text x="115.6" y="134.8">C29</text>
<text x="120.9" y="134.8">C30</text>
<text x="126.2" y="134.8">C31</text>
<text x="131.6" y="134.8">C32</text>
<text x="136.9" y="134.8">C33</text>
<text x="142.3" y="134.8">C34</text>
<text x="147.6" y="134.8">C35</text>
<text x="69.1" y="141.5" transform="rotate(-90 69.1 141.5)">100nF</text>
<text x="74.4" y="141.5" transform="rotate(-90 74.4 141.5)">100nF</text>
<text x="79.7" y="141.5" transform="rotate(-90 79.7 141.5)">100nF</text>
<text x="85.1" y="141.5" transform="rotate(-90 85.1 141.5)">100nF</text>
<text x="90.4" y="141.5" transform="rotate(-90 90.4 141.5)">100nF</text>
<text x="95.7" y="141.5" transform="rotate(-90 95.7 141.5)">100nF</text>
<text x="101.1" y="141.5" transform="rotate(-90 101.1 141.5)">100nF</text>
<text x="106.4" y="141.5" transform="rotate(-90 106.4 141.5)">100nF</text>
<text x="111.7" y="141.5" transform="rotate(-90 111.7 141.5)">100nF</text>
<text x="117.1" y="141.5" transform="rotate(-90 117.1 141.5)">100nF</text>
<text x="122.4" y="141.5" transform="rotate(-90 122.4 141.5)">100nF</text>
<text x="127.7" y="141.5" transform="rotate(-90 127.7 141.5)">100nF</text>
<text x="133.1" y="141.5" transform="rotate(-90 133.1 141.5)">100nF</text>
<text x="138.4" y="141.5" transform="rotate(-90 138.4 141.5)">100nF</text>
<text x="143.7" y="141.5" transform="rotate(-90 143.7 141.5)">100pF</text>
<text x="149.1" y="141.5" transform="rotate(-90 149.1 141.5)">100pF</text>
</g>
<g font-size="1.6" fill="#f00">
<text x="128" y="43.9">单点搭接</text>
<text x="190.6" y="52.3">[9]</text>
<text x="194.3" y="52.3">TIM5_CH4(PI0)</text>
<text x="190.6" y="55.8">[9]</text>
<text x="194.3" y="55.8">TIM8_CH4(PI2)</text>
<text x="190.6" y="64.7">[9]</text>
<text x="190.6" y="63">[9]</text>
<text x="190.6" y="61.2">[9]</text>
<text x="194.3" y="64.7">TIM8_CH3(PI7)</text>
<text x="194.3" y="63">TIM8_CH2(PI6)</text>
<text x="194.3" y="61.2">TIM8_CH1(PI5)</text>
<text x="190.6" y="68.3">[9]</text>
<text x="194.3" y="68.3">DAC_EXTI9(PI9)</text>
<text x="210.2" y="74.3">BOOT0D6</text>
<text x="131.9" y="81.4">NRST</text>
<text x="204.8" y="81.4">NRST</text>
</g>
<g font-size="1.6" fill="#004080">
<text x="219.6" y="52.3">PI0/TIM5_CH4/SPI2_NSS/I2S2_WS/DCMI_D13/EVENTOUT</text>
<text x="70.2" y="55.8">VBAT</text>
<text x="70.2" y="59.4">VREF+</text>
<text x="87.5" y="55.8">VSS1</text>
<text x="87.5" y="57.6">VSS2</text>
<text x="87.5" y="59.4">VSS3</text>
<text x="219.6" y="54.1">PI1/SPI2_SCK/I2S2_CK/DCMI_D8/EVENTOUT</text>
<text x="219.6" y="55.8">PI2/TIM8_CH4/SPI2_MISO/DCMI_D9/I2S2ext_SD/EVENTOUT</text>
<text x="219.6" y="57.6">PI3/TIM8_ETR/SPI2_MOSI/I2S2_SD/DCMI_D10/EVENTOUT</text>
<text x="219.6" y="59.4">PI4/TIM8_BKIN/DCMI_D5/EVENTOUT</text>
<text x="70.2" y="62.9">VFEF-</text>
<text x="87.5" y="61.2">VSS4</text>
<text x="87.5" y="62.9">VSS5</text>
<text x="87.5" y="64.7">VSS6</text>
<text x="219.6" y="61.2">PI5/TIM8_CH1/DCMI_VSYNC/EVENTOUT</text>
<text x="219.6" y="62.9">PI6/TIM8_CH2/DCMI_D6/EVENTOUT</text>
<text x="219.6" y="64.7">PI7/TIM8_CH3/DCMI_D7/EVENTOUT</text>
<text x="70.2" y="66.5">VDD1</text>
<text x="70.2" y="68.3">VDD2</text>
<text x="70.2" y="70.1">VDD3</text>
<text x="70.2" y="71.8">VDD4</text>
<text x="86.6" y="71.8">VSS10</text>
<text x="87.5" y="66.5">VSS7</text>
<text x="87.5" y="68.3">VSS8</text>
<text x="87.5" y="70.1">VSS9</text>
<text x="219.6" y="66.5">PI8/EVENTOUT/RTC_AF2</text>
<text x="219.6" y="68.3">PI9/CAN1_RX/EVENTOUT</text>
<text x="219.6" y="70.1">PI10/ETH_MII_RX_ER/EVENTOUT</text>
<text x="219.6" y="71.8">PI11/OTG_HS_ULPI_DIR/EVENTOUT</text>
<text x="70.2" y="73.6">VDD5</text>
<text x="70.2" y="75.4">VDD6</text>
<text x="70.2" y="77.2">VDD7</text>
<text x="86.6" y="73.6">VSS11</text>
<text x="86.6" y="75.4">VSS12</text>
<text x="86.6" y="77.2">VSS13</text>
<text x="219.6" y="75.4">BOOT0/VPP</text>
<text x="70.2" y="79">VDD8</text>
<text x="70.2" y="80.7">VDD9</text>
<text x="70.2" y="82.5">VDD10</text>
<text x="86.6" y="79">VSS14</text>
<text x="86.6" y="80.7">VSS15</text>
<text x="86.6" y="82.5">VSS16</text>
<text x="219.6" y="79">BYPASS_REG</text>
<text x="219.6" y="82.5">NRST</text>
<text x="70.2" y="84.3">VDD11</text>
<text x="70.2" y="86.1">VDD12</text>
<text x="70.2" y="87.8">VDD13</text>
<text x="70.2" y="89.6">VDD14</text>
<text x="86.6" y="84.3">VSS17</text>
<text x="86.6" y="86.1">VSS18</text>
<text x="86.6" y="87.8">VSS19</text>
<text x="86.6" y="89.6">VSS20</text>
<text x="219.6" y="86.1">PDR_ON</text>
<text x="219.6" y="89.6">VCAP_1</text>
<text x="86.6" y="91.4">VSS21</text>
<text x="86.6" y="93.2">VSS22</text>
<text x="86.6" y="95">VSS23</text>
<text x="219.6" y="93.2">VCAP_2</text>
<text x="70.2" y="98.5">VDDA</text>
<text x="86.6" y="96.7">VSS24</text>
<text x="86.6" y="98.5">VSS25</text>
<text x="86.6" y="100.3">VSS26</text>
<text x="70.2" y="103.8">VSSA</text>
<text x="86.6" y="102.1">VSS27</text>
<text x="86.6" y="103.8">VSS28</text>
<text x="86.6" y="105.6">VSS29</text>
<text x="86.6" y="107.4">VSS30</text>
<text x="86.6" y="109.2">VSS31</text>
<text x="86.6" y="111">VSS32</text>
<text x="86.6" y="112.7">VSS33</text>
<text x="86.6" y="114.5">VSS34</text>
<text x="86.6" y="116.3">VSS35</text>
<text x="86.6" y="118.1">VSS36</text>
</g>
<g font-size="1.3">
<text x="30.8" y="1.3">5</text>
<text x="88.9" y="1.3">4</text>
<text x="146.9" y="1.3">3</text>
<text x="205" y="1.3">2</text>
<text x="263.1" y="1.3">1</text>
<text x=".4" y="28.5">D</text>
<text x="292.5" y="28.5">D</text>
<text x=".4" y="79.5">C</text>
<text x="292.5" y="79.5">C</text>
<text x=".4" y="130.6">B</text>
<text x="292.5" y="130.6">B</text>
<text x=".4" y="181.7">A</text>
<text x="292.5" y="181.7">A</text>
<text x="30.8" y="207.4">5</text>
<text x="88.9" y="207.4">4</text>
<text x="146.9" y="207.4">3</text>
<text x="205" y="207.4">2</text>
<text x="263.1" y="207.4">1</text>
</g>
</svg>
